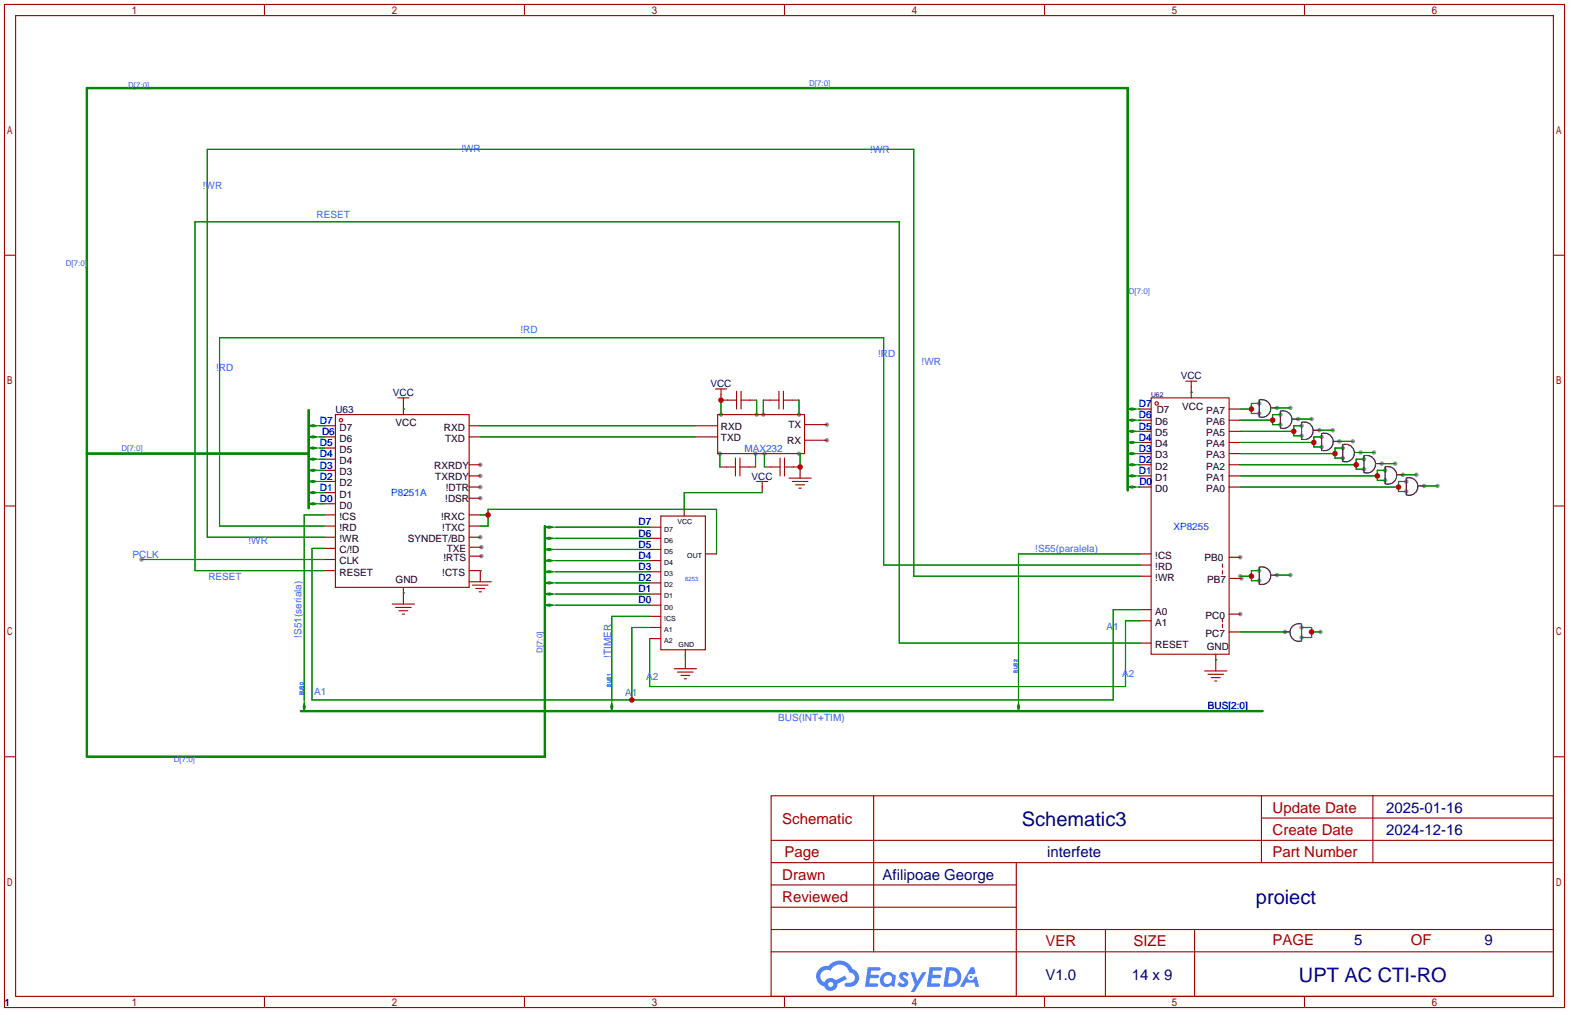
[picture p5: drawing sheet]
<svg xmlns="http://www.w3.org/2000/svg" width="358mm" height="231mm" viewBox="0 0 358 231" stroke-linecap="round" stroke-linejoin="round" font-family="sans-serif">
<g fill="#999">
<circle cx="282.7" cy="127" r=".51"/>
<circle cx="283" cy="131.8" r=".51"/>
<circle cx="282.7" cy="140" r=".51"/>
<circle cx="109.5" cy="105.9" r=".51"/>
<circle cx="109.5" cy="108.5" r=".51"/>
<circle cx="109.5" cy="111" r=".51"/>
<circle cx="109.5" cy="113.5" r=".51"/>
<circle cx="109.5" cy="122.4" r=".51"/>
<circle cx="109.7" cy="124.7" r=".51"/>
<circle cx="109.7" cy="126.7" r=".51"/>
<circle cx="188.5" cy="100.3" r=".51"/>
<circle cx="188.5" cy="96.8" r=".51"/>
<circle cx="292.9" cy="144" r=".51"/>
<circle cx="296.7" cy="143" r=".51"/>
<circle cx="296.7" cy="145.3" r=".51"/>
<circle cx="301" cy="144" r=".51"/>
<circle cx="287" cy="132.3" r=".51"/>
<circle cx="282.7" cy="131.3" r=".51"/>
<circle cx="287" cy="130" r=".51"/>
<circle cx="291.1" cy="131.1" r=".51"/>
<circle cx="294.1" cy="131.1" r=".51"/>
<circle cx="287" cy="94.2" r=".51"/>
<circle cx="287" cy="91.9" r=".51"/>
<circle cx="291.1" cy="93" r=".51"/>
<circle cx="294.1" cy="93" r=".51"/>
<circle cx="291.8" cy="96.8" r=".51"/>
<circle cx="291.8" cy="94.5" r=".51"/>
<circle cx="299" cy="95.5" r=".51"/>
<circle cx="295.9" cy="95.5" r=".51"/>
<circle cx="296.7" cy="99.3" r=".51"/>
<circle cx="296.7" cy="97" r=".51"/>
<circle cx="303.8" cy="98" r=".51"/>
<circle cx="300.7" cy="98" r=".51"/>
<circle cx="301.2" cy="101.9" r=".51"/>
<circle cx="301.2" cy="99.6" r=".51"/>
<circle cx="308.4" cy="100.6" r=".51"/>
<circle cx="305.3" cy="100.6" r=".51"/>
<circle cx="306.1" cy="104.4" r=".51"/>
<circle cx="306.1" cy="102.1" r=".51"/>
<circle cx="313.2" cy="103.1" r=".51"/>
<circle cx="310.1" cy="103.1" r=".51"/>
<circle cx="310.9" cy="106.9" r=".51"/>
<circle cx="310.9" cy="104.6" r=".51"/>
<circle cx="318" cy="105.7" r=".51"/>
<circle cx="315" cy="105.7" r=".51"/>
<circle cx="315.7" cy="109.5" r=".51"/>
<circle cx="315.7" cy="107.2" r=".51"/>
<circle cx="322.8" cy="108.2" r=".51"/>
<circle cx="319.8" cy="108.2" r=".51"/>
<circle cx="320.5" cy="112" r=".51"/>
<circle cx="320.5" cy="109.7" r=".51"/>
<circle cx="327.7" cy="110.7" r=".51"/>
<circle cx="324.6" cy="110.7" r=".51"/>
<circle cx="172.5" cy="94.5" r=".51"/>
<circle cx="164.3" cy="94.5" r=".51"/>
<circle cx="174" cy="94.5" r=".51"/>
<circle cx="182.1" cy="94.5" r=".51"/>
<circle cx="164.1" cy="103.4" r=".51"/>
<circle cx="172.2" cy="103.4" r=".51"/>
<circle cx="174.2" cy="103.4" r=".51"/>
<circle cx="182.1" cy="103.4" r=".51"/>
<circle cx="32.3" cy="127.5" r=".51"/>
</g>
<g fill="none" stroke="#a10000" stroke-width=".25">
<path d="M1 1h355.6v228.6h-355.6zM3.6 3.6h350.5v223.5h-350.5zM60.3 1v2.6M119.5 1v2.6M178.8 1v2.6M238.1 1v2.6M297.3 1v2.6M1 58.2h2.6M354.1 58.2h2.5M1 115.3h2.6M354.1 115.3h2.5M1 172.5h2.6"/>
<path d="M354.1 172.5h2.5M175.8 181.4h178.3v45.7h-178.3zM175.8 196.6h178.3M175.8 191.5h178.3M199.1 181.4v35.5M231.6 196.6v30.5M287.5 181.4v15.2M287.5 186.4h66.6M312.9 181.4v15.2M175.8 201.7h55.8M175.8 216.9h178.3M175.8 211.8h178.3"/>
<path d="M175.8 206.8h55.8M252 211.8v15.3M272.3 211.8v15.3M60.3 227.1v2.5M119.5 227.1v2.5M178.8 227.1v2.5M238.1 227.1v2.5M297.3 227.1v2.5"/>
</g>
<g fill="#5487ff">
<path d="M205.3 221.8a1.3 1.3 0 0 1 1.8 .2l-.4 .7a.54 .54 0 0 0-.9-.3l.1 .2a1.28 1.28 0 0 1 .8 2 1.53 1.53 0 0 1-2.2-.2l.6-.6 .7 .4a.31 .31 0 0 0 .4-.3 .31 .31 0 0 0-.3-.3 1.12 1.12 0 0 1-.6-1.8z"/>
<path d="M207.6 221.6h.8l.7 1.9 1.1-1.9h1l-2.8 4.5h-.8l.9-1.7z"/>
<path d="M197.8 220.4h2.2a.46 .46 0 0 1 .6 .1 .46 .46 0 0 1 .1 .5l-.4 .2h-1.7l-.2 .9h1.7a.4 .4 0 0 1 .3 .5 .4 .4 0 0 1-.4 .3h-1.7l-.2 1.2h1.4a.46 .46 0 0 1 .5 .1 .46 .46 0 0 1 .1 .5l-.3 .2h-2.7z"/>
<path d="M211.9 220.4h2.2a.47 .47 0 0 1 .6 .1 .47 .47 0 0 1 .1 .5l-.4 .2h-1.7l-.2 .9h1.7a.4 .4 0 0 1 .3 .5 .4 .4 0 0 1-.4 .3h-1.7l-.2 1.2h1.4a.46 .46 0 0 1 .5 .1 .46 .46 0 0 1 .1 .5l-.3 .2h-2.6z"/>
<path d="M221.3 220.4h.7l.4 1.4-.7 .3a.75 .75 0 0 0-1.1 .3 .75 .75 0 0 0 .5 1 .75 .75 0 0 0 .9-.6l.6-.3 .6 2.4h-.9l-.2-1h-1.9l-.5 1h-.9z"/>
<path d="M215.7 220.4l-.7 4.5h1.5a2.27 2.27 0 0 0 2.6-2.3 2.27 2.27 0 0 0-2.7-2.2zM216.5 221.2a1.5 1.5 0 0 1 1.7 1.5 1.5 1.5 0 0 1-1.9 1.4h-.3z"/>
<path d="M201.1 222a1.6 1.6 0 0 0-.3 2.3 1.6 1.6 0 0 0 2.3 .2l.8 .4 .3-2.5-.2-.3h-.4a1.58 1.58 0 0 0-2.5-.1zM201.7 222.6a.99 .99 0 0 1 1.6 .5 .99 .99 0 0 1-1.3 1.1 .98 .98 0 0 1-.3-1.6z"/>
<path d="M186.7 220.8a2.37 2.37 0 0 0 1.2 4 1.54 1.54 0 0 0 1.7 1 1.54 1.54 0 0 0 1.3-1.6l2.1-1.1-.4-.8-2.1 1.1a1.57 1.57 0 0 0-2.6 .5 1.5 1.5 0 0 1-.7-2.1 1.5 1.5 0 0 1 2.1-.6 2.23 2.23 0 0 1 2.3-1.4 2.23 2.23 0 0 1 2 1.9 1.16 1.16 0 0 1 1.3 1 1.16 1.16 0 0 1-1.1 1.3h-.7a.47 .47 0 0 0-.6 .4 .47 .47 0 0 0 .4 .5 2.14 2.14 0 0 0 2.8-1.3 2.14 2.14 0 0 0-1.4-2.8 3.2 3.2 0 0 0-5.4-.7l-1.2 .1zM188.8 224.4a.58 .58 0 0 1 1.1 0 .58 .58 0 0 1-1.1 0z"/>
<circle cx="221.3" cy="222.7" r=".28"/>
</g>
<g fill="none" stroke="#a10000" stroke-width=".25">
<path d="M76.5 94.5h30.4v39.4h-30.4zM90.7 90.7h2.5M91.9 90.7v1.2M163.1 88.6h2.5M163.6 94.5h19.8v8.9h-19.8zM164.3 88.6v1.3M165.9 91.2h2M167.9 89.2v4M168.9 89.2v4M168.9 91.2h2M175.5 91.2h2M177.5 89.2v4"/>
<path d="M178.6 91.2h2M178.6 89.2v4M262.4 90.7h17.8v58.4h-17.8zM270.3 86.9h2.5M271.5 86.9v1.2M150.6 117.6h10.2v30.5h-10.2zM165.6 106.4h2M167.6 104.4v4.1M168.7 104.4v4.1M168.7 106.4h2M172.5 109.7h2.5M173.7 109.7v1.3"/>
<path d="M175.8 106.4h2M177.8 104.4v4.1M178.8 106.4h2M178.8 104.4v4.1M179.8 109h5.1M180.6 109.7h3.5M181.4 110.5h2M182.1 111.3h.5M89.4 137.7h5.1M90.2 138.4h3.5M90.9 139.2h2.1M91.7 140h.5"/>
<path d="M106.9 132.6h5.1M107.7 133.3h3.6M108.5 134.1h2M109.2 134.9h.5M278.6 128.5v.8M278.6 130v.8M153.7 152.4h5M154.4 153.2h3.6M155.2 153.9h2M156 154.7h.5M274.6 152.9h5.1M275.3 153.7h3.6"/>
<path d="M276.1 154.4h2M276.9 155.2h.5M278.6 141v.7M278.6 142.2v.8"/>
<circle cx="77.7" cy="95.8" r=".38"/>
<circle cx="263.7" cy="91.9" r=".38"/>
</g>
<g fill="none" stroke="#870000" stroke-width=".25">
<path d="M73.9 97h2.6M73.9 99.6h2.6M91.9 91.9v2.6M106.9 97h2.6M106.9 99.6h2.6M158.5 97h5.1M158.5 99.6h5.1M164.3 89.9v1.3h1.6M170.9 91.2h1.6M174 91.2h1.5M180.6 91.2h1.5M183.4 96.8h5.1"/>
<path d="M259.8 93.2h2.6M259.8 95.8h2.6M259.8 98.3h2.6M271.5 88.1v2.6M280.2 93.2h2.5M280.2 95.8h2.5M280.2 98.3h2.5M73.9 102.1h2.6M73.9 104.6h2.6M73.9 107.2h2.6M73.9 109.7h2.6M73.9 112.3h2.6"/>
<path d="M73.9 114.8h2.6M73.9 117.3h2.6M73.9 119.9h2.6M106.9 105.9h2.6M106.9 108.5h2.6M106.9 111h2.6M106.9 117.3h2.6M106.9 119.9h2.6M106.9 113.5h2.6M156 116.3v1.3M164.1 106.4h1.5M170.7 106.4h1.5"/>
<path d="M173.7 111v1.3M174.2 106.4h1.6M180.8 106.4h1.6v2.6M183.4 100.3h5.1M259.8 100.8h2.6M259.8 103.4h2.6M259.8 105.9h2.6M259.8 108.5h2.6M259.8 111h2.6M280.2 100.8h2.5M280.2 103.4h2.5M280.2 105.9h2.5"/>
<path d="M280.2 108.5h2.5M280.2 111h2.5M73.9 122.4h2.6M73.9 125h2.6M73.9 127.5h2.6M73.9 130h2.6M91.9 133.9v3.8M106.9 122.4h2.6M106.9 130h2.6v2.6M107.2 124.7h2.5M107.2 126.7h2.5M148.1 137.9h2.5"/>
<path d="M148.1 135.4h2.5M148.1 132.8h2.5M148.1 130.3h2.5M148.1 127.8h2.5M148.1 125.2h2.5M148.1 122.7h2.5M148.1 120.1h2.5M160.8 126.2h2.5M259.8 126.2h2.6M259.8 128.8h2.6M259.8 131.3h2.6M259.8 138.9h2.6"/>
<path d="M280.2 127h2.5M280.2 140h2.5M280.4 131.8h2.6M148.1 145.5h2.5M148.1 143h2.5M148.1 140.5h2.5M156.2 148.1v1.3M156.2 149.9v2.5M259.8 141.5h2.6M259.8 146.6h2.6M277.1 149.1v3.8M280.2 144h2.5"/>
</g>
<g fill="none" stroke="#008700" stroke-width=".25">
<path d="M72.1 97h1.8M72.1 99.6h1.8M91.9 93.2h.1M109.5 97h49M109.5 99.6h49M164.3 91.2v3.3M172.5 91.2v3.3M174 91.2v3.3M182.1 91.2v3.3M258.8 93.2h1M258.8 95.8h1M258.8 98.3h1"/>
<path d="M271.5 89.4h.1M282.7 93.2h2.5M282.7 95.8h7.4M282.7 98.3h12.2M287 91.9h-1.8v2.3h1.8M291.1 93h3M291.8 94.5h-1.7v2.3h1.7M295.9 95.5h3.1M296.7 97h-1.8v2.3h1.8M300.7 98h3.1M301.2 99.6h-1.7v2.3h1.7M72.1 102.1h1.8"/>
<path d="M72.1 104.6h1.8M72.1 107.2h1.8M72.1 109.7h1.8M72.1 112.3h1.8M72.1 114.8h1.8M73.9 119.9h-23.9v-42.9h151.4v51.8h58.4M73.9 117.3h-4.6v43M109.5 119.9h1.8v-3.8h52v10.1M109.5 117.3h1.8M164.1 103.4v3M172.2 103.4v3M173.7 112.3h-17.7v4"/>
<path d="M174.2 103.4v3M182.1 103.4h.3v3M258.8 100.8h1M258.8 103.4h1M258.8 105.9h1M258.8 108.5h1M258.8 111h1M282.7 100.8h16.8M282.7 103.4h21.6M282.7 105.9h26.4M282.7 108.5h31.2M282.7 111h36.1"/>
<path d="M305.3 100.6h3.1M306.1 102.1h-1.8v2.3h1.8M310.1 103.1h3.1M310.9 104.6h-1.8v2.3h1.8M315 105.7h3M315.7 107.2h-1.8v2.3h1.8M319.8 108.2h3M320.5 109.7h-1.7v2.3h1.7M324.6 110.7h3.1M32.3 127.5h41.6M73.9 122.4h-26.7v-88.4h161.1v97.3h51.5M73.9 130h-29.5v-79.5h160.6v96.1h54.8"/>
<path d="M73.9 125h-2.8v34.5h182.6v-20.6h6.1M91.9 135.1h.1M109.5 130h.1M126 120.1h22.1M126 125.2h22.1M126 127.8h22.1M126 130.3h22.1M126 132.8h22.1M126 135.4h22.1M126 137.9h22.1M126 122.7h22.1M259.8 126.2h-27.6v34.1"/>
<path d="M282.7 131.3h2.5M287 130h-1.8v2.3h1.8M291.1 131.1h3M148.1 143h-4.1v16.5M148.1 140.5h-8.7v19.8M156.2 149.4v.5M259.8 141.5h-3.3v15h-108.4v-11M277.1 150.4h.1M282.7 144h10.2M296.7 143h2.3v2.3h-2.3M299 144h2"/>
</g>
<g fill="none" stroke="#000" stroke-width=".25">
<path d="M287 91.2a2.01 2.01 0 0 1 2.7 1.9 2.01 2.01 0 0 1-2.7 1.9zM289.8 93h1.3M291.8 93.7a2.01 2.01 0 0 1 2.7 1.9 2.01 2.01 0 0 1-2.7 1.9zM294.6 95.5h1.3M296.7 96.3a2.01 2.01 0 0 1 2.6 1.9 2.01 2.01 0 0 1-2.6 1.9zM299.5 98h1.2M301.2 98.8a2.01 2.01 0 0 1 2.7 1.9 2.01 2.01 0 0 1-2.7 1.9zM304 100.6h1.3M306.1 101.3a2.01 2.01 0 0 1 2.6 2 2.01 2.01 0 0 1-2.6 1.9zM308.9 103.1h1.2M310.9 103.9a2.01 2.01 0 0 1 2.6 1.9 2.01 2.01 0 0 1-2.6 1.9zM313.7 105.7h1.3"/>
<path d="M315.7 106.4a2.01 2.01 0 0 1 2.7 1.9 2.01 2.01 0 0 1-2.7 1.9zM318.5 108.2h1.3M320.5 109a2.01 2.01 0 0 1 2.7 1.9 2.01 2.01 0 0 1-2.7 1.9zM323.3 110.7h1.3M287 129.3a2.01 2.01 0 0 1 2.7 1.9 2.01 2.01 0 0 1-2.7 1.9zM289.8 131.1h1.3M292.6 144h1.3M294.7 142.6a2.01 2.01 0 0 1 2-.4v3.9a2.01 2.01 0 0 1-2.4-1 2.01 2.01 0 0 1 .4-2.5z"/>
</g>
<g fill="#008700" stroke="#008700" stroke-width=".25">
<path d="M70.4 97l1-.2 .7 .2-.7 .3z"/>
<path d="M70.4 99.6l1-.3 .7 .3-.7 .2z"/>
<path d="M70.4 102.1l1-.2 .7 .2-.7 .3z"/>
<path d="M70.4 104.6l1-.2 .7 .2-.7 .3z"/>
<path d="M70.4 107.2l1-.3 .7 .3-.7 .2z"/>
<path d="M70.4 109.7l1-.2 .7 .2-.7 .3z"/>
<path d="M70.4 112.3l1-.3 .7 .3-.7 .2z"/>
<path d="M70.4 114.8l1-.2 .7 .2-.7 .3z"/>
<path d="M124.2 120.1l1-.2 .8 .2-.8 .3z"/>
<path d="M124.2 125.2l1-.2 .8 .2-.8 .3z"/>
<path d="M124.2 127.8l1-.3 .8 .3-.8 .2z"/>
<path d="M124.2 130.3l1-.3 .8 .3-.8 .3z"/>
<path d="M124.2 132.8l1-.2 .8 .2-.8 .3z"/>
<path d="M124.2 135.4l1-.3 .8 .3-.8 .2z"/>
<path d="M124.2 137.9l1-.2 .8 .2-.8 .3z"/>
<path d="M124.2 122.7l1-.3 .8 .3-.8 .2z"/>
<path d="M257 95.8l1.1-.3 .7 .3-.7 .2z"/>
<path d="M257 98.3l1.1-.3 .7 .3-.7 .3z"/>
<path d="M257 100.8l1.1-.2 .7 .2-.7 .3z"/>
<path d="M257 103.4l1.1-.3 .7 .3-.7 .2z"/>
<path d="M257 105.9l1.1-.2 .7 .2-.7 .3z"/>
<path d="M257 108.5l1.1-.3 .7 .3-.7 .2z"/>
<path d="M257 111l1.1-.3 .7 .3-.7 .3z"/>
<path d="M257 93.2l1.1-.2 .7 .2-.7 .3z"/>
<path d="M232.2 160.3l.2 .7-.2 1.1-.3-1.1z"/>
<path d="M139.4 160.3l.3 .7-.3 1.1-.2-1.1z"/>
<path d="M69.3 160.3l.3 .7-.3 1.1-.2-1.1z"/>
</g>
<path d="M70.4 93.5v22.3M19.8 103.4h50.3M257 111.8v-91.7h-237.2v152.4h104.4v-52.6M68.6 162.1h219.2" fill="none" stroke="#008700" stroke-width=".51"/>
<g fill="#c00">
<circle cx="299" cy="144" r=".63"/>
<circle cx="285.2" cy="131.3" r=".63"/>
<circle cx="285.2" cy="93.2" r=".63"/>
<circle cx="290.1" cy="95.8" r=".63"/>
<circle cx="294.9" cy="98.3" r=".63"/>
<circle cx="299.5" cy="100.8" r=".63"/>
<circle cx="304.3" cy="103.4" r=".63"/>
<circle cx="309.1" cy="105.9" r=".63"/>
<circle cx="313.9" cy="108.5" r=".63"/>
<circle cx="318.8" cy="111" r=".63"/>
<circle cx="111.3" cy="117.3" r=".63"/>
<circle cx="164.3" cy="91.2" r=".63"/>
<circle cx="182.4" cy="106.4" r=".63"/>
<circle cx="144" cy="159.5" r=".63"/>
</g>
<g font-size="4.6" fill="#000080">
<text x="232.9" y="188.2">Schematic3</text>
<text x="286.3" y="206">proiect</text>
<text x="296.1" y="223.8">UPT AC CTI-RO</text>
</g>
<g font-size="3.4" fill="#a00000">
<text x="290.1" y="185.2">Update Date</text>
<text x="178.3" y="187.8">Schematic</text>
<text x="290.1" y="190.3">Create Date</text>
<text x="178.8" y="195.4">Page</text>
<text x="290.1" y="195.4">Part Number</text>
<text x="178.3" y="200.5">Drawn</text>
<text x="178.3" y="205.5">Reviewed</text>
<text x="238.3" y="215.7">VER</text>
<text x="258.3" y="215.7">SIZE</text>
<text x="290.1" y="215.4">PAGE</text>
<text x="321.6" y="215.4">OF</text>
</g>
<g font-size="3.4" fill="#000080">
<text x="316" y="185.2">2025-01-16</text>
<text x="316" y="190.3">2024-12-16</text>
<text x="238.7" y="195.4">interfete</text>
<text x="201.2" y="200.5">Afilipoae George</text>
<text x="308.7" y="215.4">5</text>
<text x="338.4" y="215.4">9</text>
<text x="238.3" y="223.3">V1.0</text>
<text x="258" y="223.3">14 x 9</text>
</g>
<g font-size="2.3" fill="#36f">
<text x="105.2" y="34.7">!WR</text>
<text x="198.4" y="34.9">!WR</text>
<text x="46.2" y="43">!WR</text>
<text x="72.1" y="49.6">RESET</text>
<text x="118.6" y="75.8">!RD</text>
<text x="200.2" y="81.4">!RD</text>
<text x="210.1" y="83.2">!WR</text>
<text x="49.3" y="84.4">!RD</text>
<text x="56.6" y="124.1">!WR</text>
<text x="236" y="125.8">!S55(paralela)</text>
<text x="30.2" y="127.1">PCLK</text>
<text x="47.5" y="132.2">RESET</text>
<text x="252.2" y="143.6">A1</text>
<text x="68.7" y="145.3" transform="rotate(-90 68.7 145.3)">!S51(seriala)</text>
<text x="139.3" y="149.9" transform="rotate(-90 139.3 149.9)">!TIMER</text>
<text x="147.3" y="155.1">A2</text>
<text x="255.8" y="154.3">A2</text>
<text x="71.6" y="158.4">A1</text>
<text x="142.5" y="158.6">A1</text>
<text x="177.4" y="164.2">BUS(INT+TIM)</text>
</g>
<g font-size="2.3" fill="#000080">
<text x="161.9" y="88.3">VCC</text>
<text x="269.1" y="86.5">VCC</text>
<text x="76.5" y="94.1">U63</text>
<text x="89.5" y="90.3">VCC</text>
<text x="171.3" y="109.3">VCC</text>
<text x="1" y="229.2">1</text>
</g>
<g font-size="2.3" fill="#00f">
<text x="259.6" y="95.4">D6</text>
<text x="259.6" y="92.8">D7</text>
<text x="72.9" y="96.6">D7</text>
<text x="72.9" y="101.7">D5</text>
<text x="73.4" y="99.2">D6</text>
<text x="259.6" y="97.9">D5</text>
<text x="259.6" y="100.4">D4</text>
<text x="72.9" y="104.3">D4</text>
<text x="72.9" y="106.8">D3</text>
<text x="259.6" y="103">D3</text>
<text x="259.6" y="105.5">D2</text>
<text x="72.9" y="109.3">D2</text>
<text x="72.9" y="111.9">D1</text>
<text x="89.2" y="113.1">P8251A</text>
<text x="259.6" y="108.1">D1</text>
<text x="259.7" y="110.6">D0</text>
<text x="72.9" y="114.4">D0</text>
<text x="145.5" y="119.8">D7</text>
<text x="145.5" y="124.8">D5</text>
<text x="145.5" y="122.3">D6</text>
<text x="267.5" y="120.8">XP8255</text>
<text x="145.5" y="127.4">D4</text>
<text x="145.5" y="129.9">D3</text>
<text x="145.5" y="132.5">D2</text>
<text x="145.5" y="135">D1</text>
<text x="145.5" y="137.5">D0</text>
<text x="275.3" y="161.7">BUS[2:0]</text>
</g>
<g font-size="2.3">
<text x="263.7" y="94.1">D7</text>
<text x="269.5" y="93.3">VCC</text>
<text x="274.9" y="94.3">PA7</text>
<text x="77.4" y="98.1">D7</text>
<text x="77.4" y="100.7">D6</text>
<text x="90.2" y="97.1">VCC</text>
<text x="101.2" y="98.1">RXD</text>
<text x="101.4" y="100.7">TXD</text>
<text x="164.3" y="100.4">TXD</text>
<text x="164.3" y="97.9">RXD</text>
<text x="179.5" y="101.2">RX</text>
<text x="179.7" y="97.7">TX</text>
<text x="263.3" y="96.9">D6</text>
<text x="263.3" y="99.4">D5</text>
<text x="263.3" y="101.9">D4</text>
<text x="274.9" y="101.9">PA4</text>
<text x="274.9" y="99.4">PA5</text>
<text x="274.9" y="96.9">PA6</text>
<text x="77.4" y="103.2">D5</text>
<text x="77.4" y="105.8">D4</text>
<text x="99" y="106.8">RXRDY</text>
<text x="263.3" y="104.5">D3</text>
<text x="263.3" y="107">D2</text>
<text x="274.9" y="107">PA2</text>
<text x="274.9" y="104.5">PA3</text>
<text x="77.4" y="108.3">D3</text>
<text x="77.4" y="110.8">D2</text>
<text x="77.4" y="113.4">D1</text>
<text x="99.2" y="109.3">TXRDY</text>
<text x="101.6" y="111.9">!DTR</text>
<text x="263.3" y="109.6">D1</text>
<text x="263.3" y="112.1">D0</text>
<text x="274.9" y="112.1">PA0</text>
<text x="274.9" y="109.6">PA1</text>
<text x="77.4" y="115.9">D0</text>
<text x="77.4" y="118.5">!CS</text>
<text x="100.5" y="118.5">!RXC</text>
<text x="101.5" y="114.4">!DSR</text>
<text x="77.4" y="121">!RD</text>
<text x="77.4" y="123.5">!WR</text>
<text x="92.9" y="123.5">SYNDET/BD</text>
<text x="100.8" y="121">!TXC</text>
<text x="101.8" y="125.8">TXE</text>
<text x="77.4" y="126.1">C/!D</text>
<text x="77.4" y="128.6">CLK</text>
<text x="77.4" y="131.2">RESET</text>
<text x="100.8" y="131.2">!CTS</text>
<text x="101.1" y="127.9">!RTS</text>
<text x="263.3" y="127.3">!CS</text>
<text x="263.3" y="129.9">!RD</text>
<text x="274.6" y="127.9">PB0</text>
<text x="90.2" y="133">GND</text>
<text x="263.3" y="132.4">!WR</text>
<text x="275.2" y="132.9">PB7</text>
<text x="263.3" y="140">A0</text>
<text x="263.3" y="142.6">A1</text>
<text x="274.8" y="141.1">PC0</text>
<text x="263.3" y="147.7">RESET</text>
<text x="274.8" y="145.1">PC7</text>
<text x="275.1" y="148.2">GND</text>
</g>
<text font-size="2.3" fill="#33f" x="169.7" y="103">MAX232</text>
<g font-size="1.8" fill="#36c">
<text x="29.2" y="20">D[7:0]</text>
<text x="184.4" y="19.5">D[7:0]</text>
<text x="15" y="60.6">D[7:0]</text>
<text x="257.3" y="67">D[7:0]</text>
<text x="27.7" y="102.8">D[7:0]</text>
<text x="123.6" y="148.8" transform="rotate(-90 123.6 148.8)">D[7:0]</text>
<text x="39.6" y="173.7">D[7:0]</text>
</g>
<g font-size="1.6">
<text x="154.4" y="119.4">VCC</text>
<text x="151.4" y="123.7">D6</text>
<text x="151.4" y="121.1">D7</text>
<text x="151.4" y="131.3">D3</text>
<text x="151.4" y="128.8">D4</text>
<text x="151.4" y="126.2">D5</text>
<text x="156.7" y="127.2">OUT</text>
<text x="151.4" y="136.4">D1</text>
<text x="151.4" y="133.8">D2</text>
<text x="151.4" y="144">A1</text>
<text x="151.4" y="141.5">!CS</text>
<text x="151.4" y="138.9">D0</text>
<text x="151.4" y="146.5">A2</text>
<text x="154.7" y="147.6">GND</text>
</g>
<text font-size="1.5" fill="#000080" x="262.4" y="90.4">U62</text>
<text font-size="1.4" fill="#33f" x="156.2" y="132.4">8253</text>
<g font-size="1.1" fill="#00f">
<text x="232" y="153.3" transform="rotate(-90 232 153.3)">BUS2</text>
<text x="69.1" y="158.5" transform="rotate(-90 69.1 158.5)">BUS0</text>
<text x="139.3" y="156.5" transform="rotate(-90 139.3 156.5)">BUS1</text>
</g>
</svg>
